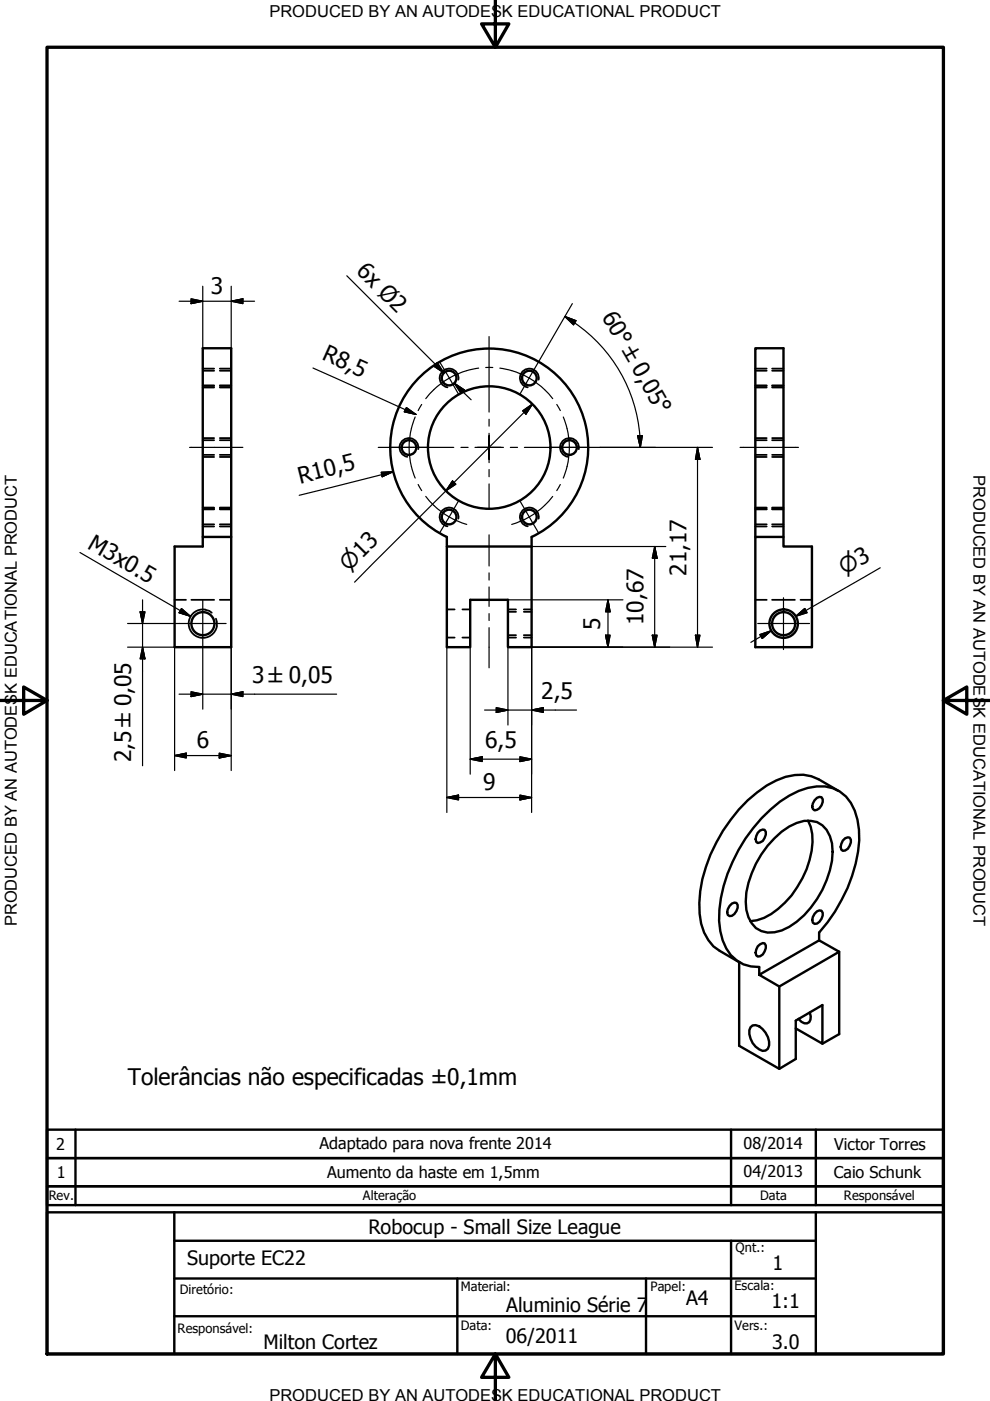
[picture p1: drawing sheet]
<svg xmlns="http://www.w3.org/2000/svg" width="210mm" height="297mm" viewBox="0 0 210 297" stroke-linecap="round" stroke-linejoin="round" font-family="sans-serif">
<!-- layer: Visible (ISO) -->
<g fill="none" stroke="#000" stroke-width=".51">
<path d="M43 113.8h6v-40h-6v42.1h-6v21.3h12v-23.4M112.7 113.8v23.4h-5v-10h-8v10h-5v-21.3M112.7 113.8a21 21 0 0 0 7.5-32 21 21 0 0 0-32.9 0 21 21 0 0 0 7.4 32v2.1h18M160.1 113.8v-40h6v42.1h6v21.3h-12v-23.4h6M161.2 176.1l.5-.2h.4a1.96 1.96 0 0 1-1.4 2.8 1.48 1.48 0 0 1 0-2.1zM164.2 177.7a12 12 0 0 1 6.3-3.7 4.7 4.7 0 0 1 5.5 3.3 12.7 12.7 0 0 1-.7 9.3 19.1 19.1 0 0 1-9.6 10.7 5.2 5.2 0 0 1-6.3-1.5 8.9 8.9 0 0 1-1.2-6.6 21.3 21.3 0 0 1 6-11.5zM171.3 174a10.7 10.7 0 0 1 .3 8.4 19.3 19.3 0 0 1-9.6 12.2l-1.5 .5-1.4 .2M173.2 169.1l.5-.1h.5a1.96 1.96 0 0 1-1.5 2.8l-.4-.3a2.12 2.12 0 0 1 .9-2.4zM177.8 167.7l-4.3-2.5a9.4 9.4 0 0 0-8.9 .3 30.8 30.8 0 0 0-14 15.7 25 25 0 0 0-1.9 14.6 9 9 0 0 0 3.9 5.8l4.2 2.5M178.7 178.2l.5-.5 .6-.2 .3 .1a1.96 1.96 0 0 1-1.4 2.8 1.48 1.48 0 0 1 0-2.2zM155.2 191.6l.5-.2h.4a1.96 1.96 0 0 1-1.4 2.8l-.4-.2a2.17 2.17 0 0 1 .9-2.4zM172.7 193.7l.5-.5 .5-.2 .5 .1a1.96 1.96 0 0 1-1.5 2.8l-.4-.3-.1-.5 .1-.7z"/>
<path d="M173.7 199.4v-1.7a33.2 33.2 0 0 0 8.5-19.5 13.3 13.3 0 0 0-2.8-9.3 7.9 7.9 0 0 0-8.1-1.8 22.8 22.8 0 0 0-11.6 8.5 31.8 31.8 0 0 0-7.2 19.6 12.1 12.1 0 0 0 2.4 7.3 7.3 7.3 0 0 0 6.1 2.5v1.7l4.2 2.5 12.7-7.4-4.2-2.4-12.7 7.3M156.7 204v17.7l8.5 4.9 3.5-2.1v-8.1l5.7-3.3v8.2l-5.7-3.3M159.1 217.8a1.63 1.63 0 0 1 2.6 .4 3.9 3.9 0 0 1 1.1 4.2l-.5 .3a2.91 2.91 0 0 1-2.7-1.5 3.4 3.4 0 0 1-.5-3.4zM160.7 200.6l1-.7 .4 .1a1.96 1.96 0 0 1-1.4 2.8 1.48 1.48 0 0 1 0-2.2zM165.2 209.2v17.4M171.7 214.7a1.6 1.6 0 0 1-.6 2.3h-.5l-.7-.4-.6-.6M177.9 201.8v17.5l-3.5 2"/>
<circle cx="86.7" cy="94.9" r="1.56"/>
<circle cx="95.2" cy="80.2" r="1.56"/>
<circle cx="103.7" cy="94.9" r="13"/>
<circle cx="112.2" cy="80.2" r="1.56"/>
<circle cx="120.7" cy="94.9" r="1.56"/>
<circle cx="95.2" cy="109.6" r="1.56"/>
<circle cx="112.2" cy="109.6" r="1.56"/>
<circle cx="43" cy="132.2" r="2.44"/>
<circle cx="166.1" cy="132.2" r="3"/>
<circle cx="166.1" cy="132.2" r="2.44"/>
</g>
<!-- layer: Visible Narrow (ISO) -->
<path d="M88.7 95.2a2 2 0 0 0-1.6-2.3 2 2 0 0 0-2.4 1.6 2 2 0 0 0 1.7 2.4M97.2 80.5a2 2 0 0 0-1.6-2.3 2 2 0 0 0-2.4 1.6 2 2 0 0 0 1.7 2.3M114.2 80.5a2 2 0 0 0-1.6-2.3 2 2 0 0 0-2.3 1.6 2 2 0 0 0 1.6 2.3M122.7 95.2a2 2 0 0 0-1.6-2.3 2 2 0 0 0-2.3 1.6 2 2 0 0 0 1.6 2.4M97.2 110a2 2 0 0 0-1.6-2.4 2 2 0 0 0-2.4 1.7 2 2 0 0 0 1.7 2.3M114.2 110a2 2 0 0 0-1.6-2.4 2 2 0 0 0-2.3 1.7 2 2 0 0 0 1.6 2.3M43.5 129.3a3 3 0 0 0-3.4 2.4 3 3 0 0 0 2.4 3.5 3 3 0 0 0 3.5-2.5" fill="none" stroke="#000" stroke-width=".38"/>
<!-- layer: Hidden (ISO) -->
<g fill="none" stroke="#000" stroke-width=".38">
<path d="M43 78.6h2.4M43 78.2h2.4M46.6 78.6h2.4M46.6 78.2h2.4M160.1 78.6h2.5M160.1 78.2h2.5M163.7 78.6h2.4M163.7 78.2h2.4M43 81.8h2.4M43 81.7h2.4M43 82.2h2.4M43 96.4h2.4"/>
<path d="M43 93.3h2.4M43 96.9h2.4M43 92.9h2.4M46.6 81.8h2.4M46.6 81.7h2.4M46.6 82.2h2.4M46.6 96.4h2.4M46.6 93.3h2.4M46.6 96.9h2.4M46.6 92.9h2.4M160.1 81.8h2.5M160.1 81.7h2.5"/>
<path d="M160.1 82.2h2.5M160.1 96.4h2.5M160.1 93.3h2.5M160.1 96.9h2.5M160.1 92.9h2.5M163.7 81.8h2.4M163.7 81.7h2.4M163.7 82.2h2.4M163.7 96.4h2.4M163.7 93.3h2.4M163.7 96.9h2.4M163.7 92.9h2.4"/>
<path d="M43 107.9h2.4M43 111.2h2.4M43 108h2.4M43 111.6h2.4M43 107.6h2.4M46.6 107.9h2.4M46.6 111.2h2.4M46.6 108h2.4M46.6 111.6h2.4M46.6 107.6h2.4M160.1 107.9h2.5M160.1 111.2h2.5"/>
<path d="M160.1 108h2.5M160.1 111.6h2.5M160.1 107.6h2.5M163.7 107.9h2.4M163.7 111.2h2.4M163.7 108h2.4M163.7 111.6h2.4M163.7 107.6h2.4M37 127.2h2.4M40.6 127.2h4.8M43.5 129.3l.9 .2 .5 .4M45.8 131.2l.2 .6v.9"/>
<path d="M46.6 127.2h2.4M94.7 129.2h1.7M94.7 135.2h1.7M98 129.2h1.7M98 135.2h1.7M107.7 129.2h1.7M107.7 135.2h1.7M107.7 129.7h1.7M107.7 134.7h1.7M111.1 129.2h1.6M111.1 135.2h1.6M111.1 129.7h1.6"/>
<path d="M111.1 134.7h1.6M160.1 127.2h2.5M163.7 127.2h4.8M169.7 127.2h2.4"/>
</g>
<!-- layer: Border (ISO) -->
<path d="M10 10h190v277.1h-190zM105 0v10l-2.9-4.9h5.8l-2.9 4.9M0 148.5h10l-5-2.8v5.7l5-2.9M200 148.5l5 2.9v-5.7l-5 2.8h10M105 287.1l2.9 4.9h-5.8l2.9-4.9v9.9" fill="none" stroke="#000" stroke-width=".7"/>
<!-- layer: Title (ISO) -->
<path d="M10 239.5h190v6h-190zM16 239.5v16M155 239.5v16M173 239.5v16M10 245.5h190v6h-190zM10 251.5h190v4h-190zM37 263.1h136M137 271.1v16" fill="none" stroke="#000" stroke-width=".51"/>
<!-- layer: Title (ANSI) -->
<path d="M10 257h190v30.1h-190zM37 257v30.1M173 257v30.1M37 279.1h136M37 271.1h136M97 271.1v16M155 263.1v24" fill="none" stroke="#000" stroke-width=".51"/>
<!-- layer: Center Mark (ISO) -->
<g fill="none" stroke="#000" stroke-width=".25">
<path d="M93.2 76.6l4.1 7.1M103.7 71.4v16M114.2 76.6l-4 7.1M80.2 94.9h16M82.7 94.9h8.1M97.7 94.9h1.6M100.7 94.9h3h-2.5M103.7 91.9v3v-2.5M103.7 97.4v-2.5v3.2M103.7 88.9v1.4M103.7 99.6v1.5M106.2 94.9h-2.5h3"/>
<path d="M108.2 94.9h1.5M111.2 94.9h16M116.6 94.9h8.2M97.3 106.1l-4.1 7M103.7 102.6v5.1M110.2 106.1l4 7M38 132.2h9.9M43 127.2v9.9M160.7 132.2h10.9M166.1 126.7v11"/>
</g>
<!-- layer: Centerline (ISO) -->
<g fill="none" stroke="#000" stroke-width=".25">
<path d="M101.5 78a17 17 0 0 0-9.5 4.6M103 77.9h1.5M106 78a17 17 0 0 1 11.2 6.5M40.2 94.9h11.3M88 88.4a17 17 0 0 0 0 13M89.4 85.8l-.7 1.2M92 82.6l-1.7 1.9M118 85.8l.8 1.3M119.4 88.4a17 17 0 0 1 0 13M156.9 94.9h12.4M88.7 102.7l.7 1.3M90.3 105.2a17 17 0 0 0 8.7 6"/>
<path d="M103.7 113.4v6.6M117.2 105.2a17 17 0 0 1-8.7 6M118.8 102.7l-.8 1.3M103.7 121.5v1.5M103.7 124.4v4.2M103.7 130.1v1.5M103.7 133.1v8.5"/>
</g>
<!-- layer: Dimension (ISO) -->
<g fill="none" stroke="#000" stroke-width=".25">
<path d="M73.5 58.5l20.6 20.5-1.8-1.7M38 63.9h16M40.5 63.4l2.5 .5-2.5 .5zM43 60.7v13.1M49 63.9l2.5-.5v1zM49 60.7v13.1M66.4 78l21.8 9.9M92.7 76.9l1.4 2.1-2.1-1.4zM119.8 67.1l2.3 .9-.5 .9zM119.8 67.1l2.1 1.3M121.3 64.4l-7.1 12.2M121.9 68.5a32 32 0 0 1 13.8 23.9"/>
<path d="M83.4 100l-20 5M86.2 86.4l2 1.5-2.5-.6zM96.3 81.3l2.1 1.4-.7 .7zM96.3 81.3l3.6 3.5M110.8 87.1l2.1-1.5-1.4 2.2zM112.9 85.6l-37.7 37.8M127.2 94.9h23.9M135.2 92.4h1l-.4 2.5zM135.7 92.4l.1 2.5M147.9 94.9l.5 2.5h-1zM147.9 94.9v42.3M80.8 100.1l2.6-.1-2.4 1.1z"/>
<path d="M95.9 102l.7 .7-2 1.4zM112.7 115.9h28.5M138.8 115.9l.5 2.4h-1zM138.8 115.9v21.3M27.1 137.2h9.9v26.2M27.1 132.2h10.9M29.7 129.7h1l-.5 2.5zM30.2 137.2l.5 2.5h-1zM30.2 127.2v35.2M43 137.1v13.3M49 137.2v26.2M94.7 137.2v35.1"/>
<path d="M99.7 137.2v26.9M107.7 137.2v16.5M107.7 127.2h24.4M128.4 134.7h.9l-.4 2.5zM128.9 127.2l.4 2.5h-.9zM128.9 127.2v10M138.3 134.7h1l-.5 2.5zM147.4 134.7h1l-.5 2.5zM151.1 137.2h-38.4v35.1M161.1 134.5l2.4-.8-1.9 1.7zM163.5 133.7l-4.3 2.5M168.7 130.7l1.9-1.7 .5 .9z"/>
<path d="M186.6 120.4l-17.9 10.3 2.2-1.2M38 147.2h33.4M40.5 146.7l2.5 .5-2.5 .5zM46.5 159.7l2.5 .5-2.5 .5zM49 147.2l2.5-.5v1zM102.7 150.5h19.5M105.2 150l2.5 .5-2.5 .6zM112.7 150.5l2.5-.5v1.1zM37 160.2l2.5-.5v1zM37 160.2h12M94.7 169.1l2.5-.5v1zM94.7 169.1h18"/>
<path d="M99.7 161l2.5-.5v1zM99.7 161h13M110.2 168.6l2.5 .5-2.5 .5zM110.2 160.5l2.5 .5-2.5 .5z"/>
</g>
<g fill="#000" stroke="#000" stroke-width=".25">
<path d="M40.5 64.4l2.5-.5zM40.5 63.4l2.5 .5-2.5 .5zM49 63.9l2.5-.5zM49 63.9l2.5-.5v1zM92 77.6l2.1 1.4zM92.7 76.9l1.4 2.1-2.1-1.4zM119.8 67.1l2.3 .9zM119.8 67.1l2.3 .9-.5 .9zM85.7 87.3l2.5 .6zM86.2 86.4l2 1.5-2.5-.6zM96.3 81.3l2.1 1.4zM96.3 81.3l2.1 1.4-.7 .7z"/>
<path d="M112.9 85.6l-1.4 2.2zM110.8 87.1l2.1-1.5-1.4 2.2zM135.2 92.4l.6 2.5zM135.2 92.4h1l-.4 2.5zM147.9 94.9l.5 2.5zM147.9 94.9l.5 2.5h-1zM81 101.1l2.4-1.1zM80.8 100.1l2.6-.1-2.4 1.1zM95.9 102l-1.3 2.1zM95.9 102l.7 .7-2 1.4zM138.8 115.9l.5 2.4zM138.8 115.9l.5 2.4h-1z"/>
<path d="M29.7 129.7l.5 2.5zM29.7 129.7h1l-.5 2.5zM30.2 137.2l.5 2.5zM30.2 137.2l.5 2.5h-1zM128.4 134.7l.5 2.5zM128.4 134.7h.9l-.4 2.5zM128.9 127.2l.4 2.5zM128.9 127.2l.4 2.5h-.9zM138.3 134.7l.5 2.5zM138.3 134.7h1l-.5 2.5zM147.4 134.7l.5 2.5zM147.4 134.7h1l-.5 2.5z"/>
<path d="M161.6 135.4l1.9-1.7zM161.1 134.5l2.4-.8-1.9 1.7zM168.7 130.7l1.9-1.7zM168.7 130.7l1.9-1.7 .5 .9zM37 160.2l2.5-.5zM37 160.2l2.5-.5v1zM40.5 147.7l2.5-.5zM40.5 146.7l2.5 .5-2.5 .5zM49 147.2l2.5-.5zM49 147.2l2.5-.5v1zM105.2 151.1l2.5-.6zM105.2 150l2.5 .5-2.5 .6z"/>
<path d="M112.7 150.5l2.5-.5zM112.7 150.5l2.5-.5v1.1zM46.5 160.7l2.5-.5zM46.5 159.7l2.5 .5-2.5 .5zM94.7 169.1l2.5-.5zM94.7 169.1l2.5-.5v1zM99.7 161l2.5-.5zM99.7 161l2.5-.5v1zM110.2 169.6l2.5-.5zM110.2 168.6l2.5 .5-2.5 .5zM110.2 161.5l2.5-.5zM110.2 160.5l2.5 .5-2.5 .5z"/>
</g>
<!-- layer: Symbol (ISO) -->
<path d="M17 117.1l23.4 13.6M38.5 129l1.9 1.7-2.4-.8z" fill="none" stroke="#000" stroke-width=".25"/>
<path d="M38 129.9l2.4 .8zM38.5 129l1.9 1.7-2.4-.8z" fill="#000" stroke="#000" stroke-width=".25"/>
<g font-size="4.8">
<text x="75.4" y="57.7" transform="rotate(45 75.4 57.7)">6x Ø2</text>
<text x="44.7" y="62.3">3</text>
<text x="127.5" y="67.1" transform="rotate(60 127.5 67.1)">60°±0,05°</text>
<text x="68.1" y="76.2" transform="rotate(24 68.1 76.2)">R8,5</text>
<text x="63.6" y="102.5" transform="rotate(-14 63.6 102.5)">R10,5</text>
<text x="18.4" y="116.1" transform="rotate(30 18.4 116.1)">M3x0.5</text>
<text x="145.5" y="122" transform="rotate(-90 145.5 122)">21,17</text>
<text x="127.3" y="133.5" transform="rotate(-90 127.3 133.5)">5</text>
<text x="136.5" y="132.5" transform="rotate(-90 136.5 132.5)">10,67</text>
<text x="53.5" y="144.8">3 ±0,05</text>
<text x="114.7" y="148.1">2,5</text>
<text x="27.8" y="161.6" transform="rotate(-90 27.8 161.6)">2,5 ±0,05</text>
<text x="41.7" y="158.6">6</text>
<text x="102.9" y="158.6">6,5</text>
<text x="102.4" y="167.5">9</text>
<text x="27.1" y="230">Tolerâncias não especificadas ±0,1mm</text>
</g>
<g font-size="4.6">
<text x="74" y="121.2" transform="rotate(-45 74 121.2)">⌀13</text>
<text x="179.1" y="122" transform="rotate(-30 179.1 122)">⌀3</text>
</g>
<g font-size="4.2">
<text x="78.1" y="261.5">Robocup - Small Size League</text>
<text x="39.7" y="268.1">Suporte EC22</text>
<text x="163.8" y="269.2">1</text>
<text x="107.3" y="278.2">Aluminio Série 7</text>
<text x="145.5" y="276.7">A4</text>
<text x="163.6" y="277.2">1:1</text>
<text x="55.9" y="286.1">Milton Cortez</text>
<text x="107.3" y="284.7">06/2011</text>
<text x="163.7" y="285.9">3.0</text>
</g>
<g font-size="3.5">
<text x="57.1" y="3.6">PRODUCED BY AN AUTODESK EDUCATIONAL PRODUCT</text>
<text x="206.4" y="100.7" transform="rotate(90 206.4 100.7)">PRODUCED BY AN AUTODESK EDUCATIONAL PRODUCT</text>
<text x="3.6" y="196.4" transform="rotate(-90 3.6 196.4)">PRODUCED BY AN AUTODESK EDUCATIONAL PRODUCT</text>
<text x="57.1" y="297">PRODUCED BY AN AUTODESK EDUCATIONAL PRODUCT</text>
</g>
<g font-size="3.4">
<text x="11.9" y="243.8">2</text>
<text x="67.8" y="243.7">Adaptado para nova frente 2014</text>
<text x="157.7" y="243.7">08/2014</text>
<text x="176.8" y="243.9">Victor Torres</text>
<text x="12.1" y="249.9">1</text>
<text x="69.3" y="249.7">Aumento da haste em 1,5mm</text>
<text x="157.7" y="249.6">04/2013</text>
<text x="176.8" y="249.8">Caio Schunk</text>
</g>
<g font-size="2.7">
<text x="10.4" y="254.5">Rev.</text>
<text x="77" y="254.5">Alteração</text>
<text x="161.2" y="254.5">Data</text>
<text x="178.9" y="254.4">Responsável</text>
<text x="156" y="265.4">Qnt.:</text>
<text x="38.1" y="274.4">Diretório:</text>
<text x="97.7" y="273.7">Material:</text>
<text x="137.9" y="273.8">Papel:</text>
<text x="155.7" y="273.6">Escala:</text>
<text x="97.7" y="282">Data:</text>
<text x="155.7" y="282">Vers.:</text>
<text x="37.7" y="282.6">Responsável:</text>
</g>
</svg>
